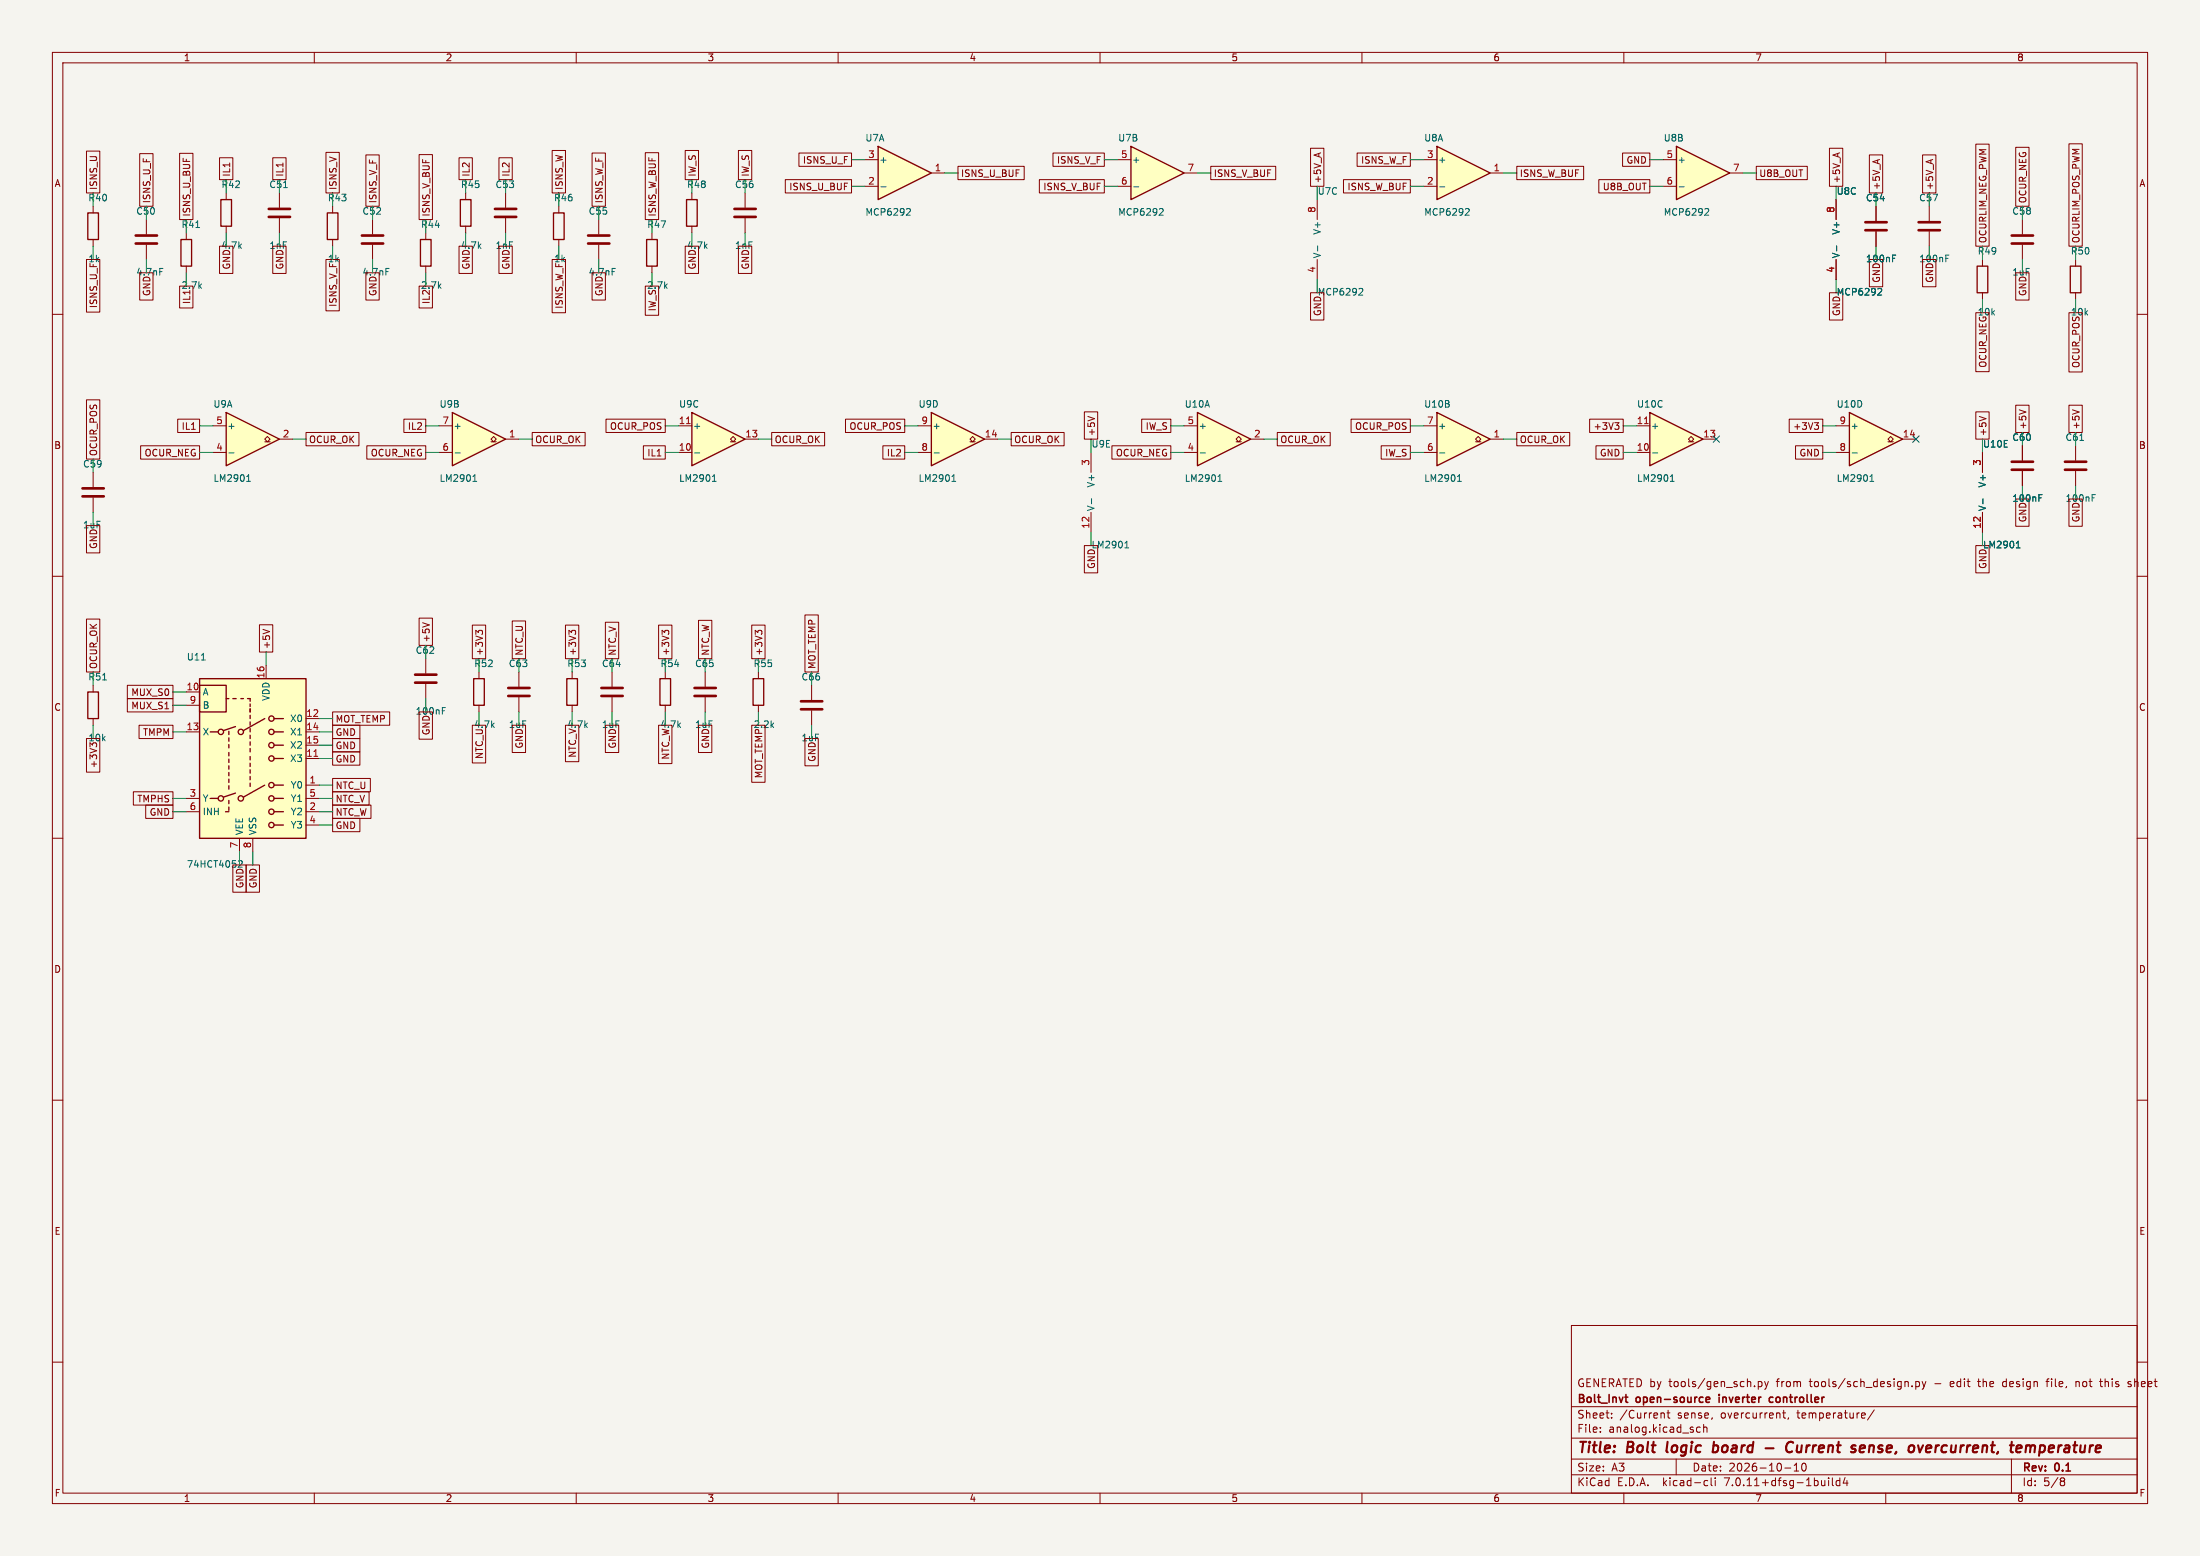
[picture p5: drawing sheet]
<svg xmlns="http://www.w3.org/2000/svg" width="420mm" height="297mm" viewBox="0 0 420 297" stroke-linecap="round" stroke-linejoin="round" font-family="sans-serif">
<path d="M0 0h420v297h-420z" fill="#f5f4ef" stroke="#f5f4ef" stroke-width=".19"/>
<g fill="none" stroke="#840000" stroke-width=".19">
<path d="M10 10h400v277h-400zM12 12h396v273h-396zM60 10v2M110 10v2M160 10v2M210 10v2M260 10v2M310 10v2M360 10v2M10 60h2M408 60h2M10 110h2"/>
<path d="M408 110h2M10 160h2M408 160h2M10 210h2M408 210h2M10 260h2M300 253h108v32h-108zM408 260h2M300 278.5h108M300 274.5h108M300 268.5h108M305.5 273.2v.2"/>
<path d="M305.5 272.5v.1M307.7 270.5v.2M307.7 269.8v.1M317.3 269.7l.4 .1v.1v.8M318.2 269.7h.6M318.4 269.2v1.3l.4 .2M320 278.5v3M324.6 272.5l-.4-.1-.3 .3 .1 .6h.6M325.2 272.5l.2-.1 .4 .1 .1 .9M325.2 271.9v1.5M335.7 263.7v1.5M335.7 263.8l.4-.1 .3 .3-.2 .6h-.5"/>
<path d="M336.9 263.7l.3 1M337.2 264.7l-.3 .5M337.6 263.7l-.4 1M340.3 269.7h.6M340.5 269.2v1.3l.4 .2M341.4 270.6l-.1 .3M342.5 279.7l.4-.4v1.5M344.2 279.4l.1-.1a.8 .8 0 0 1 .5 .7 .8 .8 0 0 1-.5 .8 1 1 0 0 1-.1-1.4zM355.9 269.7l.2 .3-.7 .2M356 270.6l-.1 .1M357.8 269.1l-1.3 1.9M365 264.5v.2"/>
<path d="M365.7 263.8l.5-.1 .2 .3-.1 .6h-.6M365.7 263.7v1.5M366.9 263.7l.4 1M367.3 264.7l-.4 .5M367.7 263.7l-.4 1M377.5 263.7h.6M382.6 263.7l-.3 .3v.4l.3 .3M384 278.5v6.5M390.6 263.7h.6M391.2 263.2l-.4 .2v1.3M396.3 263.7v1M396.9 263.8l-.4-.1-.2 .1"/>
<path d="M400.8 263.7h.6M401 263.2v1.3l.4 .2M406.8 263.8l-.4-.1-.2 .2 .1 .2 .5 .2v.3h-.6M60 285v2M110 285v2M160 285v2M210 285v2M260 285v2M300 281.5h108M310 285v2M325.6 282.6l.4 .1M326 283.5l-.4 .1"/>
<path d="M326.7 282.1v1.3l.2 .2M327.4 282.1v.1M327.4 282.6v1M340.7 280.2h1.2M342.5 280.8h.9M349.1 282.1v.1M349.1 282.6v1M349.8 282.1v1.3l.2 .2M351.2 282.7l-.4-.1-.3 .3 .2 .6h.5M351.2 282.1v1.5M352.2 282l-.3 1.1h.9M352.6 282.6v1"/>
<path d="M360 285v2M393.6 282.1h.3l.3 .3-.3 .3M393.6 282.7h.3M393.9 282.7l.2 .2 .1 .4-.3 .3h-.3"/>
</g>
<g fill="none" stroke="#840000" stroke-width=".4">
<path d="M318.3 275.2l-.1 1.9M327.1 276h.8M327.2 275.2l-.2 2M327.8 277a.66 .66 0 0 1-.8 .1M337.1 276.4h1.5M342.3 275.4a.88 .88 0 0 0-1 0 .88 .88 0 0 0-.3 .9 .69 .69 0 0 0 .3 .8 .69 .69 0 0 0 .8-.1M343.1 275.9v1.2h.6M355.4 275.9l.6 .1v.3l-1 .2M355.8 277.1l-.6 .1M367.1 275.9l-.6 1.3M368.6 276l-.5-.1-.3 .3-.1 .9h.8M368.7 276.3l-1 .2"/>
<path d="M386.8 276.1a.49 .49 0 0 1 .9 .1M386.8 275.9l-.1 1.3M387.7 276.2a.5 .5 0 0 1 .7-.2v1.2M387.7 276.2l-.2 1"/>
</g>
<path d="M310.2 266.7h.6M310.5 267.6l.3 .1M325.7 267.2l.7-.2-.1-.2-.4-.1-.2 .2 .1 .7h.5M328.2 266.2v.1M328.2 266.7v1M338.5 266.8l-.5-.1-.2 .3 .1 .6h.6" fill="none" stroke="#840000" stroke-width=".3"/>
<path d="M43.2 78.7l10.1 5.1-10.1 5.1z" fill="#ffffc2"/>
<path d="M131.1 38.1h2v5.1h-2zM123.4 45.7h2.1v5.1h-2.1zM43.2 78.7l10.1 5.1-10.1 5.1z" fill="none" stroke="#840000" stroke-width=".25"/>
<path d="M132.1 36.8v1.3M142.2 36.8v2.8M124.5 44.5v1.2M124.5 50.8v1.3M132.1 43.2v1.3M142.2 41.7v2.8M40.6 86.4h2.6M40.6 81.3h2.6M50.5 84.3h.6l-.6-.5 .6-.5 .5 .5-.5 .5h.5M53.3 83.8h2.6M396.2 85.1v2.8M396.2 89.9v2.8" fill="none" stroke="#840000" stroke-width=".19"/>
<path d="M43.7 86.5h1M47.1 91.9h.7M47.2 90.9l.3-.3v1.3M397 84.1h.8M399.4 95h.4M399.4 94.4h.6" fill="none" stroke="#006464" stroke-width=".19"/>
<path d="M140.2 39.9h4.1M140.2 41.4h4.1M394.2 89.7h4.1M394.2 88.1h4.1" fill="none" stroke="#840000" stroke-width=".51"/>
<path d="M132.1 78.7l10.1 5.1-10.1 5.1z" fill="#ffffc2"/>
<path d="M132.1 78.7l10.1 5.1-10.1 5.1z" fill="none" stroke="#840000" stroke-width=".25"/>
<path d="M129.5 86.4h2.6M129.5 81.3h2.6M139.4 84.3h.6l-.6-.5 .6-.5 .5 .5-.5 .5h.5M142.2 83.8h2.6" fill="none" stroke="#840000" stroke-width=".19"/>
<path d="M132.6 86.5h1M136 91.9h.7M136.1 90.9l.3-.3v1.3" fill="none" stroke="#006464" stroke-width=".19"/>
<path d="M131.1 80.9h.7" fill="none" stroke="#a90000" stroke-width=".19"/>
<path d="M353.1 78.7l10.1 5.1-10.1 5.1z" fill="#ffffc2"/>
<path d="M353.1 78.7l10.1 5.1-10.1 5.1z" fill="none" stroke="#840000" stroke-width=".25"/>
<path d="M350.5 86.4h2.6M350.5 81.3h2.6M360.4 84.3h.5l-.5-.5 .5-.5 .5 .5-.5 .5h.5M363.2 83.8h2.6M378.5 86.4v3.8M378.5 97.8v3.8" fill="none" stroke="#840000" stroke-width=".19"/>
<path d="M353.6 86.5h1M357 91.9h.7M357.1 90.9l.2-.3v1.3M378.6 95.2v1M384.9 104.6h.7M385 103.6l.3-.3v1.3" fill="none" stroke="#006464" stroke-width=".19"/>
<path d="M86.4 78.7l10.1 5.1-10.1 5.1z" fill="#ffffc2"/>
<g fill="none" stroke="#840000" stroke-width=".25">
<path d="M87.9 38.1h2v5.1h-2zM80.3 45.7h2v5.1h-2zM105.7 40.6h2v5.1h-2zM86.4 78.7l10.1 5.1-10.1 5.1zM16.8 132.1h2v5.1h-2zM38.1 130.8h5.1v5.1h-5.1zM38.1 129.5h20.3v30.5h-20.3zM40.1 139.7h1.6M43.2 133.4h.5M43.7 139.6v.6M44.4 133.4h.7M45 138.7l-2.3 .7"/>
<path d="M46 133.4h.5M47.2 133.4h.6v.5M47.8 134.4v.5M47.8 135.3v.6M47.8 136.5v.7M47.8 137.8v.6M47.8 139.1v.6M50.5 137.2l-4 2.2M52.3 139.7h1.8M52.3 137.2h1.8M40.1 152.4h1.6M43.1 154.9h.6"/>
<path d="M43.7 140.8v.7M43.7 142.1v.6M43.7 143.6v.7M43.7 144.9v.6M43.7 146.2v.6M43.7 147.4v.7M43.7 148.7v.7M43.7 150v.6M43.7 152.8v.6M43.7 154.1v.6M45 151.4l-2.3 .7M47.8 140.3v.7"/>
<path d="M47.8 141.6v.6M47.8 142.9v.6M47.8 144.4v.6M47.8 145.7v.6M47.8 146.9v.7M47.8 148.2v.6M47.8 149.5v.6M50.5 149.9l-4 2.2M52.3 152.4h1.8M52.3 154.9h1.8M52.3 157.5h1.8M52.3 149.9h1.8"/>
<path d="M52.3 144.8h1.8M52.3 142.2h1.8"/>
<circle cx="42.2" cy="139.7" r=".51"/>
<circle cx="46" cy="139.7" r=".51"/>
<circle cx="51.8" cy="139.7" r=".51"/>
<circle cx="51.8" cy="137.2" r=".51"/>
<circle cx="42.2" cy="152.4" r=".51"/>
<circle cx="46" cy="152.4" r=".51"/>
<circle cx="51.8" cy="157.5" r=".51"/>
<circle cx="51.8" cy="144.8" r=".51"/>
<circle cx="51.8" cy="152.4" r=".51"/>
<circle cx="51.8" cy="149.9" r=".51"/>
<circle cx="51.8" cy="142.2" r=".51"/>
<circle cx="51.8" cy="154.9" r=".51"/>
</g>
<g fill="none" stroke="#840000" stroke-width=".19">
<path d="M88.9 36.8v1.3M96.5 36.8v2.8M106.7 39.4v1.2M71.1 41.9v2.8M71.1 46.7v2.8M81.3 44.5v1.2M81.3 50.8v1.3M88.9 43.2v1.3M96.5 41.7v2.8M106.7 45.7v1.3M114.3 41.9v2.8M114.3 46.7v2.8"/>
<path d="M83.8 86.4h2.6M83.8 81.3h2.6M93.7 84.3h.5l-.5-.5 .5-.5 .5 .5-.5 .5h.5M96.5 83.8h2.6M386.1 85.1v2.8M386.1 89.9v2.8M17.8 130.8v1.3M17.8 137.2v1.2M35.6 132.1h2.5M35.6 139.7h2.5M35.6 134.6h2.5M50.8 127v2.5"/>
<path d="M58.4 137.2h2.6M58.4 139.7h2.6M35.6 154.9h2.5M35.6 152.4h2.5M58.4 149.9h2.6M58.4 144.8h2.6M58.4 142.2h2.6M58.4 154.9h2.6M58.4 152.4h2.6M58.4 157.5h2.6M45.7 160v2.6M48.3 160v2.6"/>
</g>
<path d="M73.7 51.2h.6M116.9 51.2h.6M86.9 86.5h1M90.3 91.9h.7M90.4 90.9l.2-.3v1.3M389.2 95h.5M389.2 94.4h.6M19.6 129.8h.7M38.5 126h.7M45.6 164.3h.4l.3 .3-.8 .9" fill="none" stroke="#006464" stroke-width=".19"/>
<path d="M94.5 39.9h4.1M69.1 46.5h4.1M69.1 45h4.1M94.5 41.4h4.1M112.3 46.5h4M112.3 45h4M384 89.7h4.1M384 88.1h4.1" fill="none" stroke="#840000" stroke-width=".51"/>
<path d="M38.1 129.5h20.3v30.5h-20.3z" fill="#ffffc2" stroke="#ffffc2" stroke-width=".19"/>
<path d="M59.9 144.4h.8" fill="none" stroke="#a90000" stroke-width=".19"/>
<path d="M315 78.7l10.1 5.1-10.1 5.1z" fill="#ffffc2"/>
<path d="M315 78.7l10.1 5.1-10.1 5.1z" fill="none" stroke="#840000" stroke-width=".25"/>
<path d="M251.5 38.1v3.8M251.5 49.5v3.8M208.3 86.4v3.8M208.3 97.8v3.8M312.4 86.4h2.6M312.4 81.3h2.6M322.3 84.3h.5l-.5-.5 .5-.5 .5 .5-.5 .5h.5M325.1 83.8h2.6" fill="none" stroke="#840000" stroke-width=".19"/>
<path d="M251.6 46.9v1M259.6 55l.4 .1 .2 .3-.8 .9h.8M208.4 95.2v1M315.5 86.5h1M318.9 91.9h.7M319 90.9l.2-.3v1.3M214.7 104.6h.8M214.9 103.6l.2-.3v1.3" fill="none" stroke="#006464" stroke-width=".19"/>
<path d="M313.9 80.9h.8" fill="none" stroke="#a90000" stroke-width=".19"/>
<path d="M274.3 27.9l10.2 5.1-10.2 5.1z" fill="#ffffc2"/>
<path d="M274.3 27.9l10.2 5.1-10.2 5.1z" fill="none" stroke="#840000" stroke-width=".25"/>
<path d="M271.8 35.6h2.5M271.8 30.5h2.5M284.5 33h2.5" fill="none" stroke="#840000" stroke-width=".19"/>
<path d="M274.8 35.7h1M279.9 39.8l.5 .1 .1 .3-.8 .9h.8" fill="none" stroke="#006464" stroke-width=".19"/>
<path d="M320 27.9l10.2 5.1-10.2 5.1z" fill="#ffffc2"/>
<path d="M320 27.9l10.2 5.1-10.2 5.1z" fill="none" stroke="#840000" stroke-width=".25"/>
<path d="M317.5 30.5h2.5M317.5 35.6h2.5M330.2 33h2.5" fill="none" stroke="#840000" stroke-width=".19"/>
<path d="M320.6 35.7h.9M325.7 39.8l.4 .1 .1 .3-.8 .9h.8" fill="none" stroke="#006464" stroke-width=".19"/>
<path d="M177.8 78.7l10.2 5.1-10.2 5.1z" fill="#ffffc2"/>
<path d="M177.8 78.7l10.2 5.1-10.2 5.1z" fill="none" stroke="#840000" stroke-width=".25"/>
<path d="M175.3 86.4h2.5M175.3 81.3h2.5M185.2 84.3h.5l-.5-.5 .5-.5 .5 .5-.5 .5h.5M188 83.8h2.5" fill="none" stroke="#840000" stroke-width=".19"/>
<path d="M178.3 86.5h1M181.7 91.9h.7M181.8 90.9l.3-.3v1.3" fill="none" stroke="#006464" stroke-width=".19"/>
<path d="M228.6 78.7l10.2 5.1-10.2 5.1z" fill="#ffffc2"/>
<path d="M228.6 78.7l10.2 5.1-10.2 5.1z" fill="none" stroke="#840000" stroke-width=".25"/>
<path d="M226.1 86.4h2.5M226.1 81.3h2.5M236 84.3h.5l-.5-.5 .5-.5 .5 .5-.5 .5h.5M238.8 83.8h2.5" fill="none" stroke="#840000" stroke-width=".19"/>
<path d="M229.1 86.5h1M232.5 91.9h.7M232.6 90.9l.3-.3v1.3" fill="none" stroke="#006464" stroke-width=".19"/>
<path d="M274.3 78.7l10.2 5.1-10.2 5.1z" fill="#ffffc2"/>
<path d="M274.3 78.7l10.2 5.1-10.2 5.1z" fill="none" stroke="#840000" stroke-width=".25"/>
<path d="M271.8 86.4h2.5M271.8 81.3h2.5M281.7 84.3h.5l-.5-.5 .5-.5 .5 .5-.5 .5h.5M284.5 83.8h2.5" fill="none" stroke="#840000" stroke-width=".19"/>
<path d="M274.8 86.5h1M278.2 91.9h.8M278.4 90.9l.2-.3v1.3" fill="none" stroke="#006464" stroke-width=".19"/>
<path d="M215.9 27.9l10.2 5.1-10.2 5.1z" fill="#ffffc2"/>
<path d="M215.9 27.9l10.2 5.1-10.2 5.1z" fill="none" stroke="#840000" stroke-width=".25"/>
<path d="M213.4 30.5h2.5M213.4 35.6h2.5M226.1 33h2.5M17.8 90.2v2.8M17.8 95v2.8" fill="none" stroke="#840000" stroke-width=".19"/>
<path d="M216.4 35.7h1M221.5 39.8l.4 .1 .2 .3-.8 .9h.8" fill="none" stroke="#006464" stroke-width=".19"/>
<path d="M15.7 94.7h4.1M15.7 93.2h4.1" fill="none" stroke="#840000" stroke-width=".51"/>
<path d="M167.6 27.9l10.2 5.1-10.2 5.1z" fill="#ffffc2"/>
<path d="M42.2 38.1h2v5.1h-2zM167.6 27.9l10.2 5.1-10.2 5.1zM16.8 40.6h2v5.1h-2zM34.5 45.7h2.1v5.1h-2.1zM62.5 40.6h2v5.1h-2zM377.4 50.8h2.1v5.1h-2.1zM395.2 50.8h2.1v5.1h-2.1zM90.4 129.5h2.1v5.1h-2.1zM108.2 129.5h2v5.1h-2zM126 129.5h2v5.1h-2zM143.8 129.5h2v5.1h-2z" fill="none" stroke="#840000" stroke-width=".25"/>
<g fill="none" stroke="#840000" stroke-width=".19">
<path d="M16.5 28.8h2.6v8h-2.6zM17.8 39.4v1.2M26.7 29.3h2.5v10.1h-2.5zM34.3 29.3h2.5v12.6h-2.5zM41.9 30.1h2.6v4.2h-2.6zM43.2 36.8v1.3M52.1 30.1h2.5v4.2h-2.5zM53.3 36.8v2.8M62.2 29.1h2.6v7.7h-2.6zM63.5 39.4v1.2M69.8 29.6h2.6v9.8h-2.6zM80 29.5h2.6v12.4h-2.6z"/>
<path d="M87.6 30.1h2.6v4.2h-2.6zM95.2 30.1h2.6v4.2h-2.6zM105.4 28.7h2.6v8.1h-2.6zM113 29.2h2.6v10.2h-2.6zM123.2 29.1h2.5v12.8h-2.5zM130.8 28.7h2.6v5.6h-2.6zM141 28.7h2.5v5.6h-2.5zM149.9 34.3h12.7v2.5h-12.7zM152.5 29.2h10.1v2.6h-10.1zM165.1 35.6h2.5M165.1 30.5h2.5M177.8 33h2.5"/>
<path d="M182.9 31.8h12.6v2.5h-12.6zM198.4 34.3h12.4v2.5h-12.4zM201 29.2h9.8v2.6h-9.8zM231.1 31.8h12.4v2.5h-12.4zM250.2 28.3h2.5v7.3h-2.5zM256.5 34.3h12.7v2.5h-12.7zM259.1 29.2h10.1v2.6h-10.1zM289.6 31.8h12.7v2.5h-12.7zM305.2 34.3h9.8v2.5h-9.8zM309.8 29.2h5.2v2.6h-5.2zM335.3 31.8h9.7v2.5h-9.7zM349.2 28.3h2.6v7.3h-2.6z"/>
<path d="M350.5 38.1v3.8M356.9 29.6h2.5v7.2h-2.5zM358.1 39.4v2.8M367 29.6h2.6v7.2h-2.6zM368.3 39.4v2.8M377.2 27.5h2.5v19.5h-2.5zM384.8 28.1h2.5v11.3h-2.5zM395 27.5h2.5v19.5h-2.5zM16.5 49.5h2.6v10.1h-2.6zM17.8 45.7v1.3M26.7 52.1h2.5v5.2h-2.5zM27.9 41.9v2.8"/>
<path d="M27.9 46.7v2.8M34.3 54.6h2.5v4.2h-2.5zM35.6 44.5v1.2M35.6 50.8v1.3M41.9 47h2.6v5.2h-2.6zM43.2 43.2v1.3M52.1 47h2.5v5.2h-2.5zM53.3 41.7v2.8M62.2 49.5h2.6v9.8h-2.6zM63.5 45.7v1.3M69.8 52.1h2.6v5.2h-2.6zM80 54.6h2.6v4.2h-2.6z"/>
<path d="M87.6 47h2.6v5.2h-2.6zM95.2 47h2.6v5.2h-2.6zM105.4 49.5h2.6v10.2h-2.6zM113 52.1h2.6v5.2h-2.6zM123.2 54.6h2.5v5.6h-2.5zM130.8 47h2.6v5.2h-2.6zM141 47h2.5v5.2h-2.5zM250.2 55.9h2.5v5.2h-2.5zM349.2 55.9h2.6v5.2h-2.6zM350.5 49.5v3.8M356.9 49.5h2.5v5.2h-2.5zM358.1 44.2v2.8"/>
<path d="M367 49.5h2.6v5.2h-2.6zM368.3 44.2v2.8M377.2 59.7h2.5v11.2h-2.5zM378.5 49.5v1.3M378.5 55.9v1.3M384.8 52.1h2.5v5.2h-2.5zM386.1 41.9v2.8M386.1 46.7v2.8M395 59.7h2.5v11.3h-2.5zM396.2 49.5v1.3M396.2 55.9v1.3M16.5 76.3h2.6v11.3h-2.6z"/>
<path d="M207 78.6h2.6v5.2h-2.6zM207.7 79.5l1.3 .4M377.2 78.6h2.5v5.2h-2.5zM377.9 79.5l1.2 .4M384.8 77.3h2.5v5.3h-2.5zM385.5 78.2l1.3 .4M395 77.3h2.5v5.3h-2.5zM395.6 78.2l1.3 .4M26.8 85.1h11.3v2.5h-11.3zM33.9 80h4.2v2.6h-4.2zM58.4 82.5h10.1v2.6h-10.1zM70 85.1h11.3v2.5h-11.3z"/>
<path d="M77.1 80h4.2v2.6h-4.2zM101.6 82.5h10.1v2.6h-10.1zM115.7 80h11.3v2.6h-11.3zM122.8 85.1h4.2v2.5h-4.2zM147.3 82.5h10.1v2.6h-10.1zM161.4 80h11.3v2.6h-11.3zM168.5 85.1h4.2v2.5h-4.2zM193 82.5h10.1v2.6h-10.1zM212.3 85.1h11.2v2.5h-11.2zM218 80h5.5v2.6h-5.5zM243.8 82.5h10.1v2.6h-10.1zM257.9 80h11.3v2.6h-11.3z"/>
<path d="M263.7 85.1h5.5v2.5h-5.5zM289.6 82.5h10.1v2.6h-10.1zM303.5 80h6.4v2.6h-6.4zM304.7 85.1h5.2v2.5h-5.2zM308.3 80.7h.8l-.5 .5M308.8 81.2l.3 .2v.3l-.3 .3M341.6 80h6.4v2.6h-6.4zM342.8 85.1h5.2v2.5h-5.2zM346.4 80.7h.8l-.5 .5M346.9 81.2l.3 .2v.3l-.3 .3M378.5 86.4v3.8M378.5 97.8v3.8"/>
<path d="M384.8 95.3h2.5v5.2h-2.5zM386.1 85.1v2.8M386.1 89.9v2.8M395 95.3h2.5v5.2h-2.5zM16.5 100.3h2.6v5.2h-2.6zM16.5 118.2h2.6v10.1h-2.6zM49.5 119.3h2.6v5.2h-2.6zM80 118h2.6v5.2h-2.6zM80.7 118.9l1.3 .4M90.2 119.3h2.5v6.4h-2.5zM97.8 118.5h2.5v7.2h-2.5zM107.9 119.3h2.6v6.4h-2.6z"/>
<path d="M115.6 118.8h2.5v6.9h-2.5zM125.7 119.3h2.6v6.4h-2.6zM133.3 118.4h2.6v7.3h-2.6zM143.5 119.3h2.6v6.4h-2.6zM153.7 117.4h2.5v10.9h-2.5zM207 104.1h2.6v5.2h-2.6zM377.2 104.1h2.5v5.2h-2.5zM24.3 130.8h8.7v2.6h-8.7zM24.3 133.3h8.7v2.6h-8.7zM26.5 138.4h6.5v2.6h-6.5zM50.2 120.1l1.3 .5M63.5 138.4h5.2v2.6h-5.2z"/>
<path d="M63.5 135.9h10.9v2.5h-10.9zM80 135.9h2.6v5.2h-2.6zM81.3 125.7v2.8M81.3 130.6v2.8M90.2 138.4h2.5v7.2h-2.5zM91.3 120.6l.3-.3h.3l.2 .3M91.3 120.7l-.5-.4v.8M91.4 128.3v1.2M91.4 134.6v1.3M97.8 138.4h2.5v5.2h-2.5zM99.1 128.3v2.8M99.1 133.1v2.8"/>
<path d="M107.9 138.4h2.6v7h-2.6zM109.1 120.7l-.5-.4v.8M109.1 120.6l.2-.3h.3l.3 .3M109.2 128.3v1.2M109.2 134.6v1.3M115.6 138.4h2.5v5.2h-2.5zM116.8 128.3v2.8M116.8 133.1v2.8M125.7 138.4h2.6v7.4h-2.6zM126.9 120.6l.2-.3h.3l.3 .3M126.9 120.7l-.5-.4v.8M127 128.3v1.2"/>
<path d="M127 134.6v1.3M133.3 138.4h2.6v5.2h-2.6zM134.6 128.3v2.8M134.6 133.1v2.8M143.5 138.4h2.6v10.9h-2.6zM144.7 120.6l.2-.3h.3l.3 .3M144.7 120.7l-.5-.4v.8M144.8 128.3v1.2M144.8 134.6v1.3M154.9 130.8v2.8M154.9 135.6v2.8M16.5 141h2.6v6.4h-2.6z"/>
<path d="M17.2 141.8v.8M25.5 151.1h7.5v2.6h-7.5zM27.8 153.7h5.2v2.5h-5.2zM63.5 148.6h7.2v2.5h-7.2zM63.5 143.5h5.2v2.6h-5.2zM63.5 141h5.2v2.5h-5.2zM63.5 153.7h7.3v2.5h-7.3zM63.5 156.2h5.2v2.6h-5.2zM63.5 151.1h7v2.6h-7zM153.7 141h2.5v5.2h-2.5zM44.4 165.1h2.6v5.2h-2.6zM47 165.1h2.5v5.2h-2.5z"/>
</g>
<g fill="none" stroke="#006464" stroke-width=".19">
<path d="M54.1 35.8h.8M168.2 35.7h.9M173.3 39.8l.4 .1 .1 .3-.8 .9h.8M30.5 51.2h.6M37.4 43.4h.7M350.6 46.9v1M358.7 55l.4 .1 .1 .3-.8 .9h.8M361.3 49.3h.4M361.3 48.7h.6M371.5 49.3h.4M371.5 48.7h.6M378.6 95.2v1"/>
<path d="M389.2 95h.5M389.2 94.4h.6M384.9 104.6h.7M385 103.6l.3-.3v1.3M84.4 135.7h.5M84.4 135.1h.6"/>
</g>
<g fill="none" stroke="#840000" stroke-width=".51">
<path d="M51.3 39.9h4.1M25.9 46.5h4.1M25.9 45h4.1M51.3 41.4h4.1M356.1 43.9h4.1M356.1 42.4h4.1M366.3 43.9h4M366.3 42.4h4M384 46.5h4.1M384 45h4.1M79.2 130.3h4.1M79.2 128.8h4.1"/>
<path d="M97 132.8h4.1M97 131.3h4.1M114.8 132.8h4.1M114.8 131.3h4.1M132.6 132.8h4.1M132.6 131.3h4.1M152.9 135.4h4.1M152.9 133.9h4.1"/>
</g>
<g fill="none" stroke="#009600" stroke-width=".19">
<path d="M17.8 36.8v2.6M27.9 39.4v2.5M43.2 34.3v2.5M53.3 34.3v2.5M63.5 36.8v2.6M71.1 39.4v2.5M88.9 34.3v2.5M96.5 34.3v2.5M106.7 36.8v2.6M114.3 39.4v2.5M132.1 34.3v2.5M142.2 34.3v2.5"/>
<path d="M162.6 30.5h2.5M162.6 35.6h2.5M180.3 33h2.6M210.8 30.5h2.6M210.8 35.6h2.6M228.6 33h2.5M251.5 35.6v2.5M269.2 30.5h2.6M269.2 35.6h2.6M287 33h2.6M315 30.5h2.5M315 35.6h2.5"/>
<path d="M332.7 33h2.6M350.5 35.6v2.5M358.1 36.8v2.6M368.3 36.8v2.6M386.1 39.4v2.5M17.8 47v2.5M27.9 49.5v2.6M35.6 41.9v2.6M35.6 52.1v2.5M43.2 44.5v2.5M53.3 44.5v2.5M63.5 47v2.5"/>
<path d="M71.1 49.5v2.6M81.3 41.9v2.6M81.3 52.1v2.5M88.9 44.5v2.5M96.5 44.5v2.5M106.7 47v2.5M114.3 49.5v2.6M124.5 41.9v2.6M124.5 52.1v2.5M132.1 44.5v2.5M142.2 44.5v2.5M251.5 53.3v2.6"/>
<path d="M350.5 53.3v2.6M358.1 47v2.5M368.3 47v2.5M378.5 47v2.5M378.5 57.2v2.5M386.1 49.5v2.6M396.2 47v2.5M396.2 57.2v2.5M17.8 87.6v2.6M17.8 97.8v2.5M38.1 81.3h2.5M38.1 86.4h2.5"/>
<path d="M55.9 83.8h2.5M81.3 81.3h2.5M81.3 86.4h2.5M99.1 83.8h2.5M127 81.3h2.5M127 86.4h2.5M144.8 83.8h2.5M172.7 81.3h2.6M172.7 86.4h2.6M190.5 83.8h2.5M208.3 83.8v2.6M223.5 81.3h2.6"/>
<path d="M223.5 86.4h2.6M241.3 83.8h2.5M269.2 81.3h2.6M269.2 86.4h2.6M287 83.8h2.6M309.9 81.3h2.5M309.9 86.4h2.5M348 81.3h2.5M348 86.4h2.5M378.5 83.8v2.6M386.1 82.6v2.5M386.1 92.7v2.6"/>
<path d="M396.2 82.6v2.5M396.2 92.7v2.6M208.3 101.6v2.5M378.5 101.6v2.5M17.8 128.3v2.5M17.8 138.4v2.6M33 139.7h2.6M33 132.1h2.6M33 134.6h2.6M50.8 124.5v2.5M61 139.7h2.5M61 137.2h2.5"/>
<path d="M81.3 123.2v2.5M81.3 133.4v2.5M91.4 125.7v2.6M91.4 135.9v2.5M99.1 125.7v2.6M99.1 135.9v2.5M109.2 125.7v2.6M109.2 135.9v2.5M116.8 125.7v2.6M116.8 135.9v2.5M127 125.7v2.6M127 135.9v2.5"/>
<path d="M134.6 125.7v2.6M134.6 135.9v2.5M144.8 125.7v2.6M144.8 135.9v2.5M154.9 128.3v2.5M154.9 138.4v2.6M33 154.9h2.6M33 152.4h2.6M61 154.9h2.5M61 152.4h2.5M61 157.5h2.5M61 142.2h2.5"/>
<path d="M61 149.9h2.5M61 144.8h2.5M45.7 162.6v2.5M48.3 162.6v2.5"/>
</g>
<path d="M327.1 83.2l1.2 1.2M328.3 83.2l-1.2 1.2M365.2 83.2l1.2 1.2M366.4 83.2l-1.2 1.2" fill="none" stroke="#000084" stroke-width=".19"/>
<g font-size="2.8" fill="#840000">
<text x="301" y="277.9">Title:</text>
<text x="310.6" y="277.9">Bolt</text>
<text x="319" y="277.9">logic</text>
<text x="328.6" y="277.9">board</text>
<text x="344.2" y="277.9">Current</text>
<text x="357.5" y="277.9">sense,</text>
<text x="369.3" y="277.9">overcurrent,</text>
<text x="389.5" y="277.9">temperature</text>
</g>
<g font-size="2.1" fill="#840000">
<text x="301" y="268.2">Bolt_Invt</text>
<text x="301" y="265">GENERATED by</text>
<text x="312.4" y="268.2">open-source</text>
<text x="318.7" y="265">tools/gen_sch.py</text>
<text x="328.8" y="268.2">inverter</text>
<text x="339.1" y="268.2">controller</text>
<text x="339.3" y="265">from</text>
<text x="345.8" y="265">tools/sch_design.py</text>
<text x="369.7" y="265">-</text>
<text x="372.9" y="265">edit</text>
<text x="378.4" y="265">the</text>
<text x="383.2" y="265">design</text>
<text x="391.8" y="265">file,</text>
<text x="397.4" y="265">not</text>
<text x="402.3" y="265">this</text>
<text x="407.7" y="265">sheet</text>
<text x="301" y="273.7">File:</text>
<text x="301" y="271">Sheet:</text>
<text x="307.1" y="273.7">analog.kicad_sch</text>
<text x="309.2" y="271">/Current</text>
<text x="320.3" y="271">sense,</text>
<text x="328.7" y="271">overcurrent,</text>
<text x="343.4" y="271">temperature/</text>
<text x="301" y="281.1">Size:</text>
<text x="307.6" y="281.1">A3</text>
<text x="323" y="281.1">Date:</text>
<text x="330" y="281.1">2026-10-10</text>
<text x="386" y="281.3">Rev:</text>
<text x="392.4" y="281.3">0.1</text>
<text x="301" y="283.9">KiCad</text>
<text x="308.7" y="283.9">E.D.A.</text>
<text x="317.6" y="283.9">kicad-cli</text>
<text x="329.5" y="283.9">7.0.11+dfsg-1build4</text>
<text x="386" y="283.9">Id:</text>
<text x="390.1" y="283.9">5/8</text>
</g>
<g font-size="1.8" fill="#840000">
<text x="35" y="11.9">1</text>
<text x="85" y="11.9">2</text>
<text x="135" y="11.9">3</text>
<text x="185" y="11.9">4</text>
<text x="235" y="11.9">5</text>
<text x="285" y="11.9">6</text>
<text x="335" y="11.9">7</text>
<text x="385" y="11.9">8</text>
<text x="10.3" y="35.9">A</text>
<text x="44.1" y="33.8" transform="rotate(-90 44.1 33.8)">IL1</text>
<text x="54.3" y="33.8" transform="rotate(-90 54.3 33.8)">IL1</text>
<text x="89.9" y="33.8" transform="rotate(-90 89.9 33.8)">IL2</text>
<text x="97.5" y="33.8" transform="rotate(-90 97.5 33.8)">IL2</text>
<text x="133" y="33.8" transform="rotate(-90 133 33.8)">IW_S</text>
<text x="143.2" y="33.8" transform="rotate(-90 143.2 33.8)">IW_S</text>
<text x="153.2" y="31.4">ISNS_U_F</text>
<text x="183.4" y="34">ISNS_U_BUF</text>
<text x="201.7" y="31.4">ISNS_V_F</text>
<text x="231.6" y="34">ISNS_V_BUF</text>
<text x="252.4" y="35.1" transform="rotate(-90 252.4 35.1)">+5V_A</text>
<text x="259.7" y="31.4">ISNS_W_F</text>
<text x="290" y="34">ISNS_W_BUF</text>
<text x="310.4" y="31.4">GND</text>
<text x="335.8" y="34">U8B_OUT</text>
<text x="351.5" y="35.1" transform="rotate(-90 351.5 35.1)">+5V_A</text>
<text x="408.3" y="35.9">A</text>
<text x="18.7" y="36.4" transform="rotate(-90 18.7 36.4)">ISNS_U</text>
<text x="28.9" y="38.9" transform="rotate(-90 28.9 38.9)">ISNS_U_F</text>
<text x="36.5" y="41.4" transform="rotate(-90 36.5 41.4)">ISNS_U_BUF</text>
<text x="64.5" y="36.4" transform="rotate(-90 64.5 36.4)">ISNS_V</text>
<text x="72.1" y="38.9" transform="rotate(-90 72.1 38.9)">ISNS_V_F</text>
<text x="82.2" y="41.4" transform="rotate(-90 82.2 41.4)">ISNS_V_BUF</text>
<text x="107.6" y="36.4" transform="rotate(-90 107.6 36.4)">ISNS_W</text>
<text x="115.3" y="38.9" transform="rotate(-90 115.3 38.9)">ISNS_W_F</text>
<text x="125.4" y="41.4" transform="rotate(-90 125.4 41.4)">ISNS_W_BUF</text>
<text x="150.6" y="36.5">ISNS_U_BUF</text>
<text x="199.1" y="36.5">ISNS_V_BUF</text>
<text x="257.1" y="36.5">ISNS_W_BUF</text>
<text x="305.9" y="36.5">U8B_OUT</text>
<text x="359.1" y="36.4" transform="rotate(-90 359.1 36.4)">+5V_A</text>
<text x="369.3" y="36.4" transform="rotate(-90 369.3 36.4)">+5V_A</text>
<text x="387" y="38.9" transform="rotate(-90 387 38.9)">OCUR_NEG</text>
<text x="42.2" y="47.7">4.7k</text>
<text x="51.3" y="47.7">1nF</text>
<text x="87.9" y="47.7">4.7k</text>
<text x="94.5" y="47.7">1nF</text>
<text x="131.1" y="47.7">4.7k</text>
<text x="140.2" y="47.7">1nF</text>
<text x="379.4" y="46.5" transform="rotate(-90 379.4 46.5)">OCURLIM_NEG_PWM</text>
<text x="397.2" y="46.5" transform="rotate(-90 397.2 46.5)">OCURLIM_POS_PWM</text>
<text x="44.1" y="51.5" transform="rotate(-90 44.1 51.5)">GND</text>
<text x="54.3" y="51.5" transform="rotate(-90 54.3 51.5)">GND</text>
<text x="89.9" y="51.5" transform="rotate(-90 89.9 51.5)">GND</text>
<text x="97.5" y="51.5" transform="rotate(-90 97.5 51.5)">GND</text>
<text x="133" y="51.5" transform="rotate(-90 133 51.5)">GND</text>
<text x="143.2" y="51.5" transform="rotate(-90 143.2 51.5)">GND</text>
<text x="384.1" y="52.8">1uF</text>
<text x="18.7" y="58.9" transform="rotate(-90 18.7 58.9)">ISNS_U_F</text>
<text x="28.9" y="56.6" transform="rotate(-90 28.9 56.6)">GND</text>
<text x="36.5" y="58.1" transform="rotate(-90 36.5 58.1)">IL1</text>
<text x="64.5" y="58.7" transform="rotate(-90 64.5 58.7)">ISNS_V_F</text>
<text x="72.1" y="56.6" transform="rotate(-90 72.1 56.6)">GND</text>
<text x="82.2" y="58.1" transform="rotate(-90 82.2 58.1)">IL2</text>
<text x="107.6" y="59" transform="rotate(-90 107.6 59)">ISNS_W_F</text>
<text x="115.3" y="56.6" transform="rotate(-90 115.3 56.6)">GND</text>
<text x="123.5" y="55.3">2.7k</text>
<text x="125.4" y="59.5" transform="rotate(-90 125.4 59.5)">IW_S</text>
<text x="369.3" y="54.1" transform="rotate(-90 369.3 54.1)">GND</text>
<text x="387" y="56.6" transform="rotate(-90 387 56.6)">GND</text>
<text x="252.4" y="60.4" transform="rotate(-90 252.4 60.4)">GND</text>
<text x="351.5" y="60.4" transform="rotate(-90 351.5 60.4)">GND</text>
<text x="377.5" y="60.4">10k</text>
<text x="395.2" y="60.4">10k</text>
<text x="379.4" y="70.3" transform="rotate(-90 379.4 70.3)">OCUR_NEG</text>
<text x="397.2" y="70.3" transform="rotate(-90 397.2 70.3)">OCUR_POS</text>
<text x="34.6" y="82.2">IL1</text>
<text x="77.8" y="82.2">IL2</text>
<text x="116.3" y="82.2">OCUR_POS</text>
<text x="162.1" y="82.2">OCUR_POS</text>
<text x="209.2" y="83.3" transform="rotate(-90 209.2 83.3)">+5V</text>
<text x="218.6" y="82.2">IW_S</text>
<text x="258.6" y="82.2">OCUR_POS</text>
<text x="304.1" y="82.2">+3V3</text>
<text x="342.2" y="82.2">+3V3</text>
<text x="379.4" y="83.3" transform="rotate(-90 379.4 83.3)">+5V</text>
<text x="387" y="82.1" transform="rotate(-90 387 82.1)">+5V</text>
<text x="397.2" y="82.1" transform="rotate(-90 397.2 82.1)">+5V</text>
<text x="10.3" y="85.9">B</text>
<text x="18.7" y="87.2" transform="rotate(-90 18.7 87.2)">OCUR_POS</text>
<text x="27.5" y="87.3">OCUR_NEG</text>
<text x="58.9" y="84.8">OCUR_OK</text>
<text x="70.7" y="87.3">OCUR_NEG</text>
<text x="102.1" y="84.8">OCUR_OK</text>
<text x="123.5" y="87.3">IL1</text>
<text x="147.8" y="84.8">OCUR_OK</text>
<text x="169.2" y="87.3">IL2</text>
<text x="193.5" y="84.8">OCUR_OK</text>
<text x="212.9" y="87.3">OCUR_NEG</text>
<text x="244.3" y="84.8">OCUR_OK</text>
<text x="264.3" y="87.3">IW_S</text>
<text x="290" y="84.8">OCUR_OK</text>
<text x="305.3" y="87.3">GND</text>
<text x="343.4" y="87.3">GND</text>
<text x="408.2" y="85.9">B</text>
<text x="15.8" y="101.1">1uF</text>
<text x="397.2" y="99.8" transform="rotate(-90 397.2 99.8)">GND</text>
<text x="18.7" y="104.9" transform="rotate(-90 18.7 104.9)">GND</text>
<text x="209.2" y="108.7" transform="rotate(-90 209.2 108.7)">GND</text>
<text x="51.8" y="124" transform="rotate(-90 51.8 124)">+5V</text>
<text x="82.2" y="122.7" transform="rotate(-90 82.2 122.7)">+5V</text>
<text x="92.4" y="125.3" transform="rotate(-90 92.4 125.3)">+3V3</text>
<text x="100" y="125.3" transform="rotate(-90 100 125.3)">NTC_U</text>
<text x="110.2" y="125.3" transform="rotate(-90 110.2 125.3)">+3V3</text>
<text x="117.8" y="125.3" transform="rotate(-90 117.8 125.3)">NTC_V</text>
<text x="128" y="125.3" transform="rotate(-90 128 125.3)">+3V3</text>
<text x="135.6" y="125.3" transform="rotate(-90 135.6 125.3)">NTC_W</text>
<text x="145.7" y="125.3" transform="rotate(-90 145.7 125.3)">+3V3</text>
<text x="18.7" y="127.8" transform="rotate(-90 18.7 127.8)">OCUR_OK</text>
<text x="155.9" y="127.8" transform="rotate(-90 155.9 127.8)">MOT_TEMP</text>
<text x="10.3" y="135.9">C</text>
<text x="25" y="133">MUX_S0</text>
<text x="25" y="135.6">MUX_S1</text>
<text x="408.2" y="135.9">C</text>
<text x="16.8" y="141.7">10k</text>
<text x="27.2" y="140.7">TMPM</text>
<text x="64" y="140.7">GND</text>
<text x="64" y="138.1">MOT_TEMP</text>
<text x="64" y="143.2">GND</text>
<text x="82.2" y="140.4" transform="rotate(-90 82.2 140.4)">GND</text>
<text x="90.4" y="139.2">4.7k</text>
<text x="97" y="139.2">1uF</text>
<text x="100" y="143" transform="rotate(-90 100 143)">GND</text>
<text x="108.2" y="139.2">4.7k</text>
<text x="114.8" y="139.2">1uF</text>
<text x="117.8" y="143" transform="rotate(-90 117.8 143)">GND</text>
<text x="126" y="139.2">4.7k</text>
<text x="132.6" y="139.2">1uF</text>
<text x="135.6" y="143" transform="rotate(-90 135.6 143)">GND</text>
<text x="143.8" y="139.2">2.2k</text>
<text x="152.9" y="141.7">1uF</text>
<text x="18.7" y="146.7" transform="rotate(-90 18.7 146.7)">+3V3</text>
<text x="64" y="145.7">GND</text>
<text x="92.4" y="145" transform="rotate(-90 92.4 145)">NTC_U</text>
<text x="110.2" y="144.7" transform="rotate(-90 110.2 144.7)">NTC_V</text>
<text x="128" y="145.1" transform="rotate(-90 128 145.1)">NTC_W</text>
<text x="145.7" y="148.7" transform="rotate(-90 145.7 148.7)">MOT_TEMP</text>
<text x="155.9" y="145.5" transform="rotate(-90 155.9 145.5)">GND</text>
<text x="26.1" y="153.4">TMPHS</text>
<text x="28.5" y="155.9">GND</text>
<text x="64" y="150.8">NTC_U</text>
<text x="64" y="155.9">NTC_W</text>
<text x="64" y="153.4">NTC_V</text>
<text x="64" y="158.4">GND</text>
<text x="46.7" y="169.6" transform="rotate(-90 46.7 169.6)">GND</text>
<text x="49.2" y="169.6" transform="rotate(-90 49.2 169.6)">GND</text>
<text x="10.3" y="185.9">D</text>
<text x="408.2" y="185.9">D</text>
<text x="10.3" y="235.9">E</text>
<text x="408.3" y="235.9">E</text>
<text x="10.3" y="285.9">F</text>
<text x="35" y="286.9">1</text>
<text x="85" y="286.9">2</text>
<text x="135" y="286.9">3</text>
<text x="185" y="286.9">4</text>
<text x="235" y="286.9">5</text>
<text x="285" y="286.9">6</text>
<text x="335" y="286.9">7</text>
<text x="385" y="286.9">8</text>
<text x="408.3" y="285.9">F</text>
</g>
<g font-size="1.8" fill="#006464">
<text x="165.1" y="27.2">U7A</text>
<text x="213.4" y="27.2">U7B</text>
<text x="271.8" y="27.2">U8A</text>
<text x="317.5" y="27.2">U8B</text>
<text x="167.8" y="31.3">+</text>
<text x="216" y="31.3">+</text>
<text x="274.4" y="31.3">+</text>
<text x="320.2" y="31.3">+</text>
<text x="16.8" y="38.6">R40</text>
<text x="25.9" y="41.2">C50</text>
<text x="42.2" y="36.1">R42</text>
<text x="51.3" y="36.1">C51</text>
<text x="62.5" y="38.6">R43</text>
<text x="69.1" y="41.2">C52</text>
<text x="87.9" y="36.1">R45</text>
<text x="94.5" y="36.1">C53</text>
<text x="105.7" y="38.6">R46</text>
<text x="112.3" y="41.2">C55</text>
<text x="131.1" y="36.1">R48</text>
<text x="140.2" y="36.1">C56</text>
<text x="165.1" y="41.4">MCP6292</text>
<text x="213.4" y="41.4">MCP6292</text>
<text x="251.5" y="37.4">U7C</text>
<text x="271.8" y="41.4">MCP6292</text>
<text x="317.5" y="41.4">MCP6292</text>
<text x="350.5" y="37.4">U8C</text>
<text x="356.1" y="38.6">C54</text>
<text x="366.3" y="38.6">C57</text>
<text x="384.1" y="41.2">C58</text>
<text x="34.6" y="43.7">R41</text>
<text x="80.3" y="43.7">R44</text>
<text x="123.5" y="43.7">R47</text>
<text x="252.3" y="44.9" transform="rotate(-90 252.3 44.9)">V+</text>
<text x="351.4" y="44.9" transform="rotate(-90 351.4 44.9)">V+</text>
<text x="16.8" y="50.3">1k</text>
<text x="25.9" y="52.8">4.7nF</text>
<text x="62.5" y="50.3">1k</text>
<text x="69.1" y="52.8">4.7nF</text>
<text x="105.7" y="50.3">1k</text>
<text x="112.3" y="52.8">4.7nF</text>
<text x="252.3" y="49.4" transform="rotate(-90 252.3 49.4)">V-</text>
<text x="351.4" y="49.4" transform="rotate(-90 351.4 49.4)">V-</text>
<text x="356.1" y="50.3">100nF</text>
<text x="366.3" y="50.3">100nF</text>
<text x="377.5" y="48.8">R49</text>
<text x="395.2" y="48.8">R50</text>
<text x="34.6" y="55.3">2.7k</text>
<text x="80.3" y="55.3">2.7k</text>
<text x="251.5" y="56.6">MCP6292</text>
<text x="350.5" y="56.6">MCP6292</text>
<text x="359.1" y="54.1" transform="rotate(-90 359.1 54.1)">GND</text>
<text x="40.6" y="78">U9A</text>
<text x="43.3" y="82.1">+</text>
<text x="83.8" y="78">U9B</text>
<text x="86.5" y="82.1">+</text>
<text x="129.5" y="78">U9C</text>
<text x="132.2" y="82.1">+</text>
<text x="175.3" y="78">U9D</text>
<text x="177.9" y="82.1">+</text>
<text x="226.1" y="78">U10A</text>
<text x="228.7" y="82.1">+</text>
<text x="271.8" y="78">U10B</text>
<text x="274.4" y="82.1">+</text>
<text x="312.4" y="78">U10C</text>
<text x="315.1" y="82.1">+</text>
<text x="350.5" y="78">U10D</text>
<text x="353.2" y="82.1">+</text>
<text x="15.8" y="89.4">C59</text>
<text x="208.3" y="85.6">U9E</text>
<text x="378.5" y="85.6">U10E</text>
<text x="384.1" y="84.4">C60</text>
<text x="394.2" y="84.4">C61</text>
<text x="40.6" y="92.2">LM2901</text>
<text x="83.8" y="92.2">LM2901</text>
<text x="129.5" y="92.2">LM2901</text>
<text x="175.3" y="92.2">LM2901</text>
<text x="209.1" y="93.2" transform="rotate(-90 209.1 93.2)">V+</text>
<text x="226.1" y="92.2">LM2901</text>
<text x="271.8" y="92.2">LM2901</text>
<text x="312.4" y="92.2">LM2901</text>
<text x="350.5" y="92.2">LM2901</text>
<text x="379.3" y="93.2" transform="rotate(-90 379.3 93.2)">V+</text>
<text x="384.1" y="96">100nF</text>
<text x="394.2" y="96">100nF</text>
<text x="209.1" y="97.7" transform="rotate(-90 209.1 97.7)">V-</text>
<text x="379.3" y="97.7" transform="rotate(-90 379.3 97.7)">V-</text>
<text x="387" y="99.8" transform="rotate(-90 387 99.8)">GND</text>
<text x="208.3" y="104.9">LM2901</text>
<text x="378.5" y="104.9">LM2901</text>
<text x="379.4" y="108.7" transform="rotate(-90 379.4 108.7)">GND</text>
<text x="79.3" y="125">C62</text>
<text x="16.8" y="130.1">R51</text>
<text x="35.6" y="126.3">U11</text>
<text x="90.4" y="127.5">R52</text>
<text x="97" y="127.5">C63</text>
<text x="108.2" y="127.5">R53</text>
<text x="114.8" y="127.5">C64</text>
<text x="126" y="127.5">R54</text>
<text x="132.6" y="127.5">C65</text>
<text x="143.8" y="127.5">R55</text>
<text x="152.9" y="130.1">C66</text>
<text x="38.6" y="132.9">A</text>
<text x="38.6" y="135.5">B</text>
<text x="51.7" y="133.9" transform="rotate(-90 51.7 133.9)">VDD</text>
<text x="79.3" y="136.6">100nF</text>
<text x="38.6" y="140.6">X</text>
<text x="55.3" y="138">X0</text>
<text x="55.3" y="140.6">X1</text>
<text x="55.3" y="143.1">X2</text>
<text x="55.3" y="145.6">X3</text>
<text x="38.6" y="153.3">Y</text>
<text x="38.6" y="155.8">INH</text>
<text x="55.4" y="150.7">Y0</text>
<text x="55.4" y="155.8">Y2</text>
<text x="55.4" y="153.3">Y1</text>
<text x="46.6" y="159.5" transform="rotate(-90 46.6 159.5)">VEE</text>
<text x="49.1" y="159.5" transform="rotate(-90 49.1 159.5)">VSS</text>
<text x="55.4" y="158.3">Y3</text>
<text x="35.6" y="165.8">74HCT4052</text>
</g>
<g font-size="1.8" fill="#a90000">
<text x="165.7" y="35.3">2</text>
<text x="165.7" y="30.2">3</text>
<text x="178.4" y="32.8">1</text>
<text x="213.9" y="30.2">5</text>
<text x="213.9" y="35.3">6</text>
<text x="226.6" y="32.8">7</text>
<text x="272.3" y="35.3">2</text>
<text x="272.3" y="30.2">3</text>
<text x="285" y="32.8">1</text>
<text x="318.1" y="30.2">5</text>
<text x="318.1" y="35.3">6</text>
<text x="330.8" y="32.8">7</text>
<text x="251.2" y="40.7" transform="rotate(-90 251.2 40.7)">8</text>
<text x="350.3" y="40.7" transform="rotate(-90 350.3 40.7)">8</text>
<text x="251.2" y="52.1" transform="rotate(-90 251.2 52.1)">4</text>
<text x="350.3" y="52.1" transform="rotate(-90 350.3 52.1)">4</text>
<text x="41.2" y="81">5</text>
<text x="53.9" y="83.6">2</text>
<text x="84.4" y="81">7</text>
<text x="97.1" y="83.6">1</text>
<text x="129.5" y="81">11</text>
<text x="142.2" y="83.6">13</text>
<text x="175.8" y="81">9</text>
<text x="187.9" y="83.6">14</text>
<text x="226.6" y="81">5</text>
<text x="239.3" y="83.6">2</text>
<text x="272.3" y="81">7</text>
<text x="285" y="83.6">1</text>
<text x="312.4" y="81">11</text>
<text x="325.1" y="83.6">13</text>
<text x="351.1" y="81">9</text>
<text x="363.2" y="83.6">14</text>
<text x="41.2" y="86.1">4</text>
<text x="84.4" y="86.1">6</text>
<text x="129.5" y="86.1">10</text>
<text x="175.8" y="86.1">8</text>
<text x="208" y="89" transform="rotate(-90 208 89)">3</text>
<text x="226.6" y="86.1">4</text>
<text x="272.3" y="86.1">6</text>
<text x="312.4" y="86.1">10</text>
<text x="351.1" y="86.1">8</text>
<text x="378.2" y="89" transform="rotate(-90 378.2 89)">3</text>
<text x="208" y="101" transform="rotate(-90 208 101)">12</text>
<text x="378.2" y="101" transform="rotate(-90 378.2 101)">12</text>
<text x="35.5" y="131.8">10</text>
<text x="50.5" y="129.6" transform="rotate(-90 50.5 129.6)">16</text>
<text x="36.1" y="134.4">9</text>
<text x="58.4" y="136.9">12</text>
<text x="35.5" y="139.4">13</text>
<text x="58.4" y="139.4">14</text>
<text x="58.4" y="142">15</text>
<text x="58.4" y="144.5">11</text>
<text x="59" y="149.6">1</text>
<text x="36.1" y="152.1">3</text>
<text x="36.1" y="154.7">6</text>
<text x="59" y="154.7">2</text>
<text x="59" y="152.1">5</text>
<text x="45.5" y="162" transform="rotate(-90 45.5 162)">7</text>
<text x="48" y="162" transform="rotate(-90 48 162)">8</text>
<text x="59" y="157.2">4</text>
</g>
</svg>
